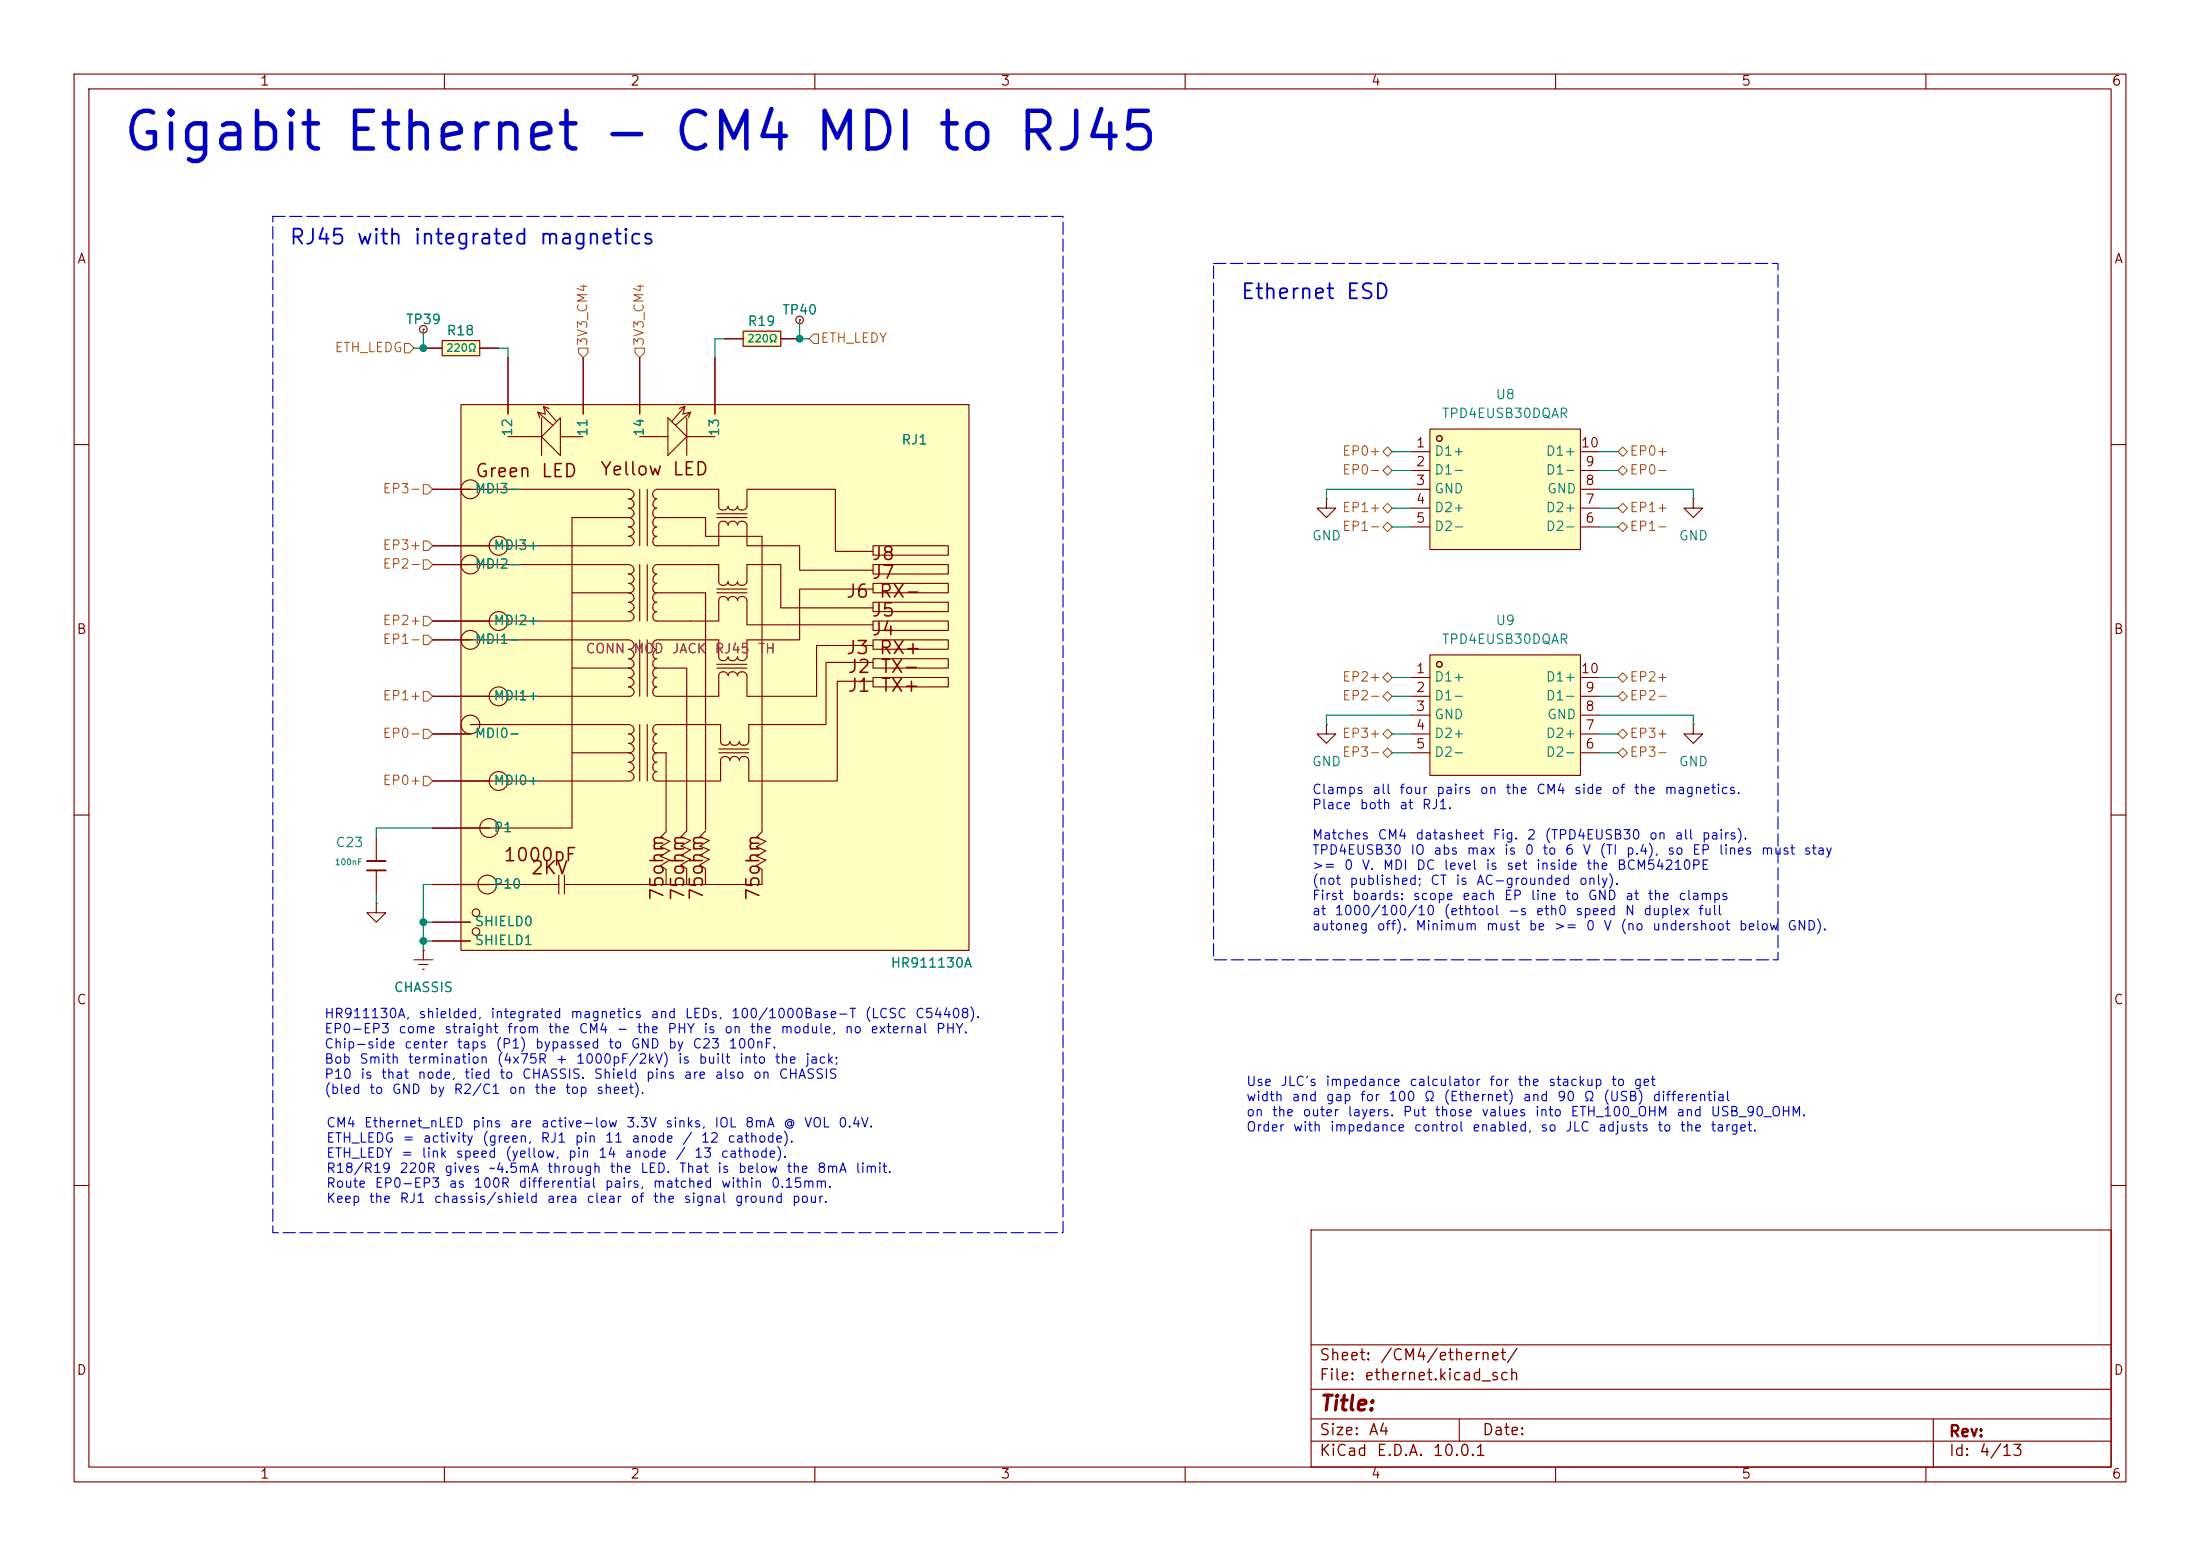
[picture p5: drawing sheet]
<svg xmlns="http://www.w3.org/2000/svg" width="297mm" height="210mm" viewBox="0 0 297 210" stroke-linecap="round" stroke-linejoin="round" font-family="sans-serif">
<g fill="none" stroke="#840000" stroke-width=".15">
<path d="M10 10h277v190h-277zM12 12h273v186h-273zM60 10v2M110 10v2M160 10v2M210 10v2M260 10v2M10 60h2M285 60h2M10 110h2M285 110h2M55.9 129.5h2.5"/>
<path d="M56.5 130.2h1.3M57 130.8h.3M57.1 128.3h.1M57.1 128.3v1.2M10 160h2M177 166h108v32h-108zM285 160h2M60 198v2M110 198v2M160 198v2M177 194.5h108M177 191.5h108"/>
<path d="M177 187.5h108M177 181.5h108M197 191.5v3M210 198v2M260 198v2M261 191.5v6.5"/>
</g>
<path d="M59.7 46h5.1v2h-5.1z" fill="#ffffc2"/>
<g fill="none" stroke="#840000" stroke-width=".15">
<path d="M57.1 44.5h.1M57.1 47h2.6M59.7 46h5.1v2h-5.1zM64.8 47h2.5"/>
<circle cx="57.2" cy="44.5" r=".51"/>
</g>
<path d="M100.3 44.7h5.1v2h-5.1z" fill="#ffffc2"/>
<g fill="none" stroke="#840000" stroke-width=".15">
<path d="M97.8 45.7h2.5M100.3 44.7h5.1v2h-5.1zM105.4 45.7h2.5M107.9 43.2h.1"/>
<circle cx="108" cy="43.2" r=".51"/>
</g>
<path d="M193 57.9h20.4v16.3h-20.4z" fill="#ffffc2"/>
<g fill="none" stroke="#840000" stroke-width=".15">
<path d="M193 57.9h20.4v16.3h-20.4zM190.5 61h2.5M190.5 63.5h2.5M190.5 66h2.5M190.5 68.6h2.5M190.5 71.1h2.5M213.4 61h2.5M213.4 63.5h2.5M213.4 66h2.5M213.4 68.6h2.5M213.4 71.1h2.5M228.6 67.3v1.3h1.3l-1.3 1.3-1.3-1.3h1.3"/>
<path d="M228.6 67.3h.1M179.1 97.8v1.3h1.2l-1.2 1.2-1.3-1.2h1.3M179.1 97.8h.1"/>
<circle cx="194.3" cy="59.2" r=".38"/>
</g>
<path d="M193 88.4h20.4v16.2h-20.4z" fill="#ffffc2"/>
<g fill="none" stroke="#840000" stroke-width=".15">
<path d="M179.1 67.3v1.3h1.2l-1.2 1.3-1.3-1.3h1.3M179.1 67.3h.1M190.5 91.4h2.5M190.5 94h2.5M190.5 96.5h2.5M190.5 99.1h2.5M193 88.4h20.4v16.2h-20.4zM213.4 91.4h2.5M213.4 94h2.5M213.4 96.5h2.5M213.4 99.1h2.5M228.6 97.8v1.3h1.3l-1.3 1.2-1.3-1.2h1.3"/>
<path d="M228.6 97.8h.1M50.8 113v3.2M50.8 117.5v3.2M190.5 101.6h2.5M213.4 101.6h2.5M50.8 121.9v1.3h1.3l-1.3 1.3-1.3-1.3h1.3M50.8 121.9h.1"/>
<circle cx="194.3" cy="89.7" r=".38"/>
</g>
<path d="M49.5 116.2h2.6M49.5 117.5h2.6" fill="none" stroke="#840000" stroke-width=".25"/>
<g fill="#ffffc2">
<path d="M62.2 54.6h68.6v73.7h-68.6z"/>
<path d="M117.9 73.7h10.1v1.2h-10.1z"/>
<path d="M117.9 76.2h10.1v1.3h-10.1z"/>
<path d="M117.9 78.7h10.1v1.3h-10.1z"/>
<path d="M117.9 81.3h10.1v1.3h-10.1z"/>
<path d="M117.9 83.8h10.1v1.3h-10.1z"/>
<path d="M117.9 86.4h10.1v1.2h-10.1z"/>
<path d="M117.9 88.9h10.1v1.3h-10.1z"/>
<path d="M117.9 91.4h10.1v1.3h-10.1z"/>
</g>
<g fill="none" stroke="#840000" stroke-width=".15">
<path d="M57.1 44.5h.1M57.1 47h2.6M62.2 54.6h68.6v73.7h-68.6zM64.8 47h2.5M68.6 58.9h4.5M68.6 48.3v7.6M72.6 55.6l.3 .8M72.6 55.6l2 1.8M73.1 56.4v5.1M73.4 54.9l.2 1-1-.3M73.4 54.9l.7 .2M73.4 54.9l1.7 2"/>
<path d="M75.1 56.9l.5-.5v5.1l-2.5-2.6 1.5-1.5M75.1 56.9l-.5 .5M75.6 58.9h3.1M78.7 48.3v7.6M86.4 58.9h3.8M86.4 48.3v7.6M90.7 56.9l-.5-.5v5.1l2.5-2.6M90.7 56.9l.5 .5M91.2 57.4l1.5 1.5M92.5 54.9l-1.8 2M92.5 54.9l-.8 .2M92.5 54.9l-.3 1 1-.3"/>
<path d="M92.7 58.9h3.8M92.7 56.4v5.1M93.2 55.6l-2 1.8M93.2 55.6l-.2 .8M96.5 48.3v7.6M97.8 45.7h2.5M105.4 45.7h2.5M107.9 43.2h.1M58.4 66h26.4a.64 .64 0 0 1 .8 .6 .64 .64 0 0 1-.7 .7h-.1a.65 .65 0 0 1 .8 .6 .65 .65 0 0 1-.7 .7h-.1a.65 .65 0 0 1 .8 .6 .65 .65 0 0 1-.7 .7l-.1-.1M58.4 76.2h26.4a.64 .64 0 0 1 .8 .6 .64 .64 0 0 1-.7 .7h-.1a.65 .65 0 0 1 .8 .6 .65 .65 0 0 1-.7 .6h-.1a.65 .65 0 0 1 .8 .6 .65 .65 0 0 1-.7 .7h-.1M58.4 73.7h26.4M84.8 73.7a.64 .64 0 0 0 .8-.6 .64 .64 0 0 0-.7-.7h-.1a.61 .61 0 0 0 .7-.4 .61 .61 0 0 0-.2-.7l-.5-.2a.64 .64 0 0 0 .8-.6 .64 .64 0 0 0-.7-.6h-7.7v41.9h-18.8"/>
<path d="M86.4 66v7.7M86.4 76.2v7.6M87.4 66v7.7M87.4 76.2v7.6M88.6 69.8a.65 .65 0 0 0-.5 .7 .65 .65 0 0 0 .6 .6 .65 .65 0 0 0-.6 .7 .65 .65 0 0 0 .6 .6 .65 .65 0 0 0-.6 .6 .65 .65 0 0 0 .6 .7h8.3v-2.8a.65 .65 0 0 1 .7-.6 .65 .65 0 0 1 .6 .6 .65 .65 0 0 1 .6-.6 .65 .65 0 0 1 .7 .6 .65 .65 0 0 1 .6-.6 .65 .65 0 0 1 .6 .6v2.8h7.1v3.3h10M88.6 69.9h6.6v2.5h7.7v39.9l-.8 .7 1.3 .5-1.3 .8 1.3 .5-1.3 .8 1.3 .5-1.3 .7 .8 .6v2h-26.7M88.7 69.9a.65 .65 0 0 1-.6-.7 .65 .65 0 0 1 .6-.6 .61 .61 0 0 1-.6-.6 .61 .61 0 0 1 .4-.6l.2-.1a.65 .65 0 0 1-.6-.6 .65 .65 0 0 1 .5-.7h8.4v2.3a.65 .65 0 0 0 .7 .5 .65 .65 0 0 0 .6-.5 .65 .65 0 0 0 .6 .5 .65 .65 0 0 0 .7-.5 .65 .65 0 0 0 .6 .5 .65 .65 0 0 0 .6-.5v-2.3h12v8.4h5.1M96.8 69.9h4M96.8 69.3h4M96.8 79.5h4M117.9 79.5h-10v6.9h-7.1v2.3a.65 .65 0 0 1-.6 .5 .65 .65 0 0 1-.6-.5 .65 .65 0 0 1-.7 .5 .65 .65 0 0 1-.6-.5 .65 .65 0 0 1-.6 .5 .65 .65 0 0 1-.7-.5v-2.3h-8.4a.65 .65 0 0 0-.5 .6 .65 .65 0 0 0 .6 .6M117.9 73.7h10.1v1.2h-10.1z"/>
<path d="M117.9 76.2h10.1v1.3h-10.1zM117.9 78.7h10.1v1.3h-10.1zM58.4 86.4h26.4a.64 .64 0 0 1 .8 .6 .64 .64 0 0 1-.7 .6h-.1a.65 .65 0 0 1 .8 .6 .65 .65 0 0 1-.7 .7h-.1a.65 .65 0 0 1 .8 .6 .65 .65 0 0 1-.7 .7h-.1M58.4 83.8h26.4M58.4 94h26.4M58.4 99.1h5.1M63.5 97.8h21.3a.64 .64 0 0 1 .8 .6 .64 .64 0 0 1-.7 .7h-.1a.65 .65 0 0 1 .8 .6 .65 .65 0 0 1-.7 .6h-.1a.65 .65 0 0 1 .8 .6 .65 .65 0 0 1-.7 .7h-.1M77.2 80h7.6a.64 .64 0 0 1 .8 .6 .64 .64 0 0 1-.7 .7h-.1a.65 .65 0 0 1 .7 1l-.7 .3a.64 .64 0 0 1 .8 .6 .64 .64 0 0 1-.7 .6h-.1M77.2 90.2h7.6M84.8 90.2a.64 .64 0 0 1 .8 .6 .64 .64 0 0 1-.7 .6h-.1a.65 .65 0 0 1 .7 1l-.7 .3a.64 .64 0 0 1 .8 .6 .64 .64 0 0 1-.7 .7h-.1M86.4 86.4v7.6M86.4 97.8v7.6"/>
<path d="M87.4 86.4v7.6M87.4 97.8v7.6M88.6 80a.65 .65 0 0 0-.5 .6 .65 .65 0 0 0 .6 .7 .65 .65 0 0 0-.6 .6 .65 .65 0 0 0 .6 .7 .65 .65 0 0 0-.6 .6 .65 .65 0 0 0 .6 .6h8.3v-2.8a.65 .65 0 0 1 .7-.5 .65 .65 0 0 1 .6 .5 .65 .65 0 0 1 .6-.5 .65 .65 0 0 1 .7 .5 .65 .65 0 0 1 .6-.5 .65 .65 0 0 1 .6 .5v3.3h17.1M88.6 80h6.6v32M88.6 90.2h4.1v22l-.8 .7 1.3 .5-1.3 .8 1.3 .5-1.3 .8 1.3 .5-1.3 .7 .8 .5v2.1M88.7 80a.65 .65 0 0 1-.6-.6 .65 .65 0 0 1 .6-.7 .61 .61 0 0 1-.6-.5 .61 .61 0 0 1 .4-.6l.2-.1a.65 .65 0 0 1-.6-.7 .65 .65 0 0 1 .5-.6h8.4v2.3a.65 .65 0 0 0 .7 .5 .65 .65 0 0 0 .6-.5 .65 .65 0 0 0 .6 .5 .65 .65 0 0 0 .7-.5 .65 .65 0 0 0 .6 .5 .65 .65 0 0 0 .6-.5v-2.3h4.6v5.8h12.5M88.7 87.6a.65 .65 0 0 0-.6 .6 .65 .65 0 0 0 .5 .7h.1a.65 .65 0 0 0-.6 .6 .65 .65 0 0 0 .6 .7M96.8 80h4M96.8 90.2h4M96.8 89.7h4M117.9 92h-4.9v13.4h-11.9v-2.8a.65 .65 0 0 0-.6-.5 .65 .65 0 0 0-.7 .5 .65 .65 0 0 0-.6-.5 .65 .65 0 0 0-.7 .5 .65 .65 0 0 0-.6-.5 .65 .65 0 0 0-.6 .5v2.8h-8.7a.65 .65 0 0 1-.5-.6 .65 .65 0 0 1 .5-.7 .65 .65 0 0 1-.5-.6 .65 .65 0 0 1 .5-.6 .65 .65 0 0 1-.5-.7 .65 .65 0 0 1 .5-.6 .65 .65 0 0 1-.5-.6 .65 .65 0 0 1 .5-.7 .61 .61 0 0 1-.5-.5 .61 .61 0 0 1 .4-.7h.2a.65 .65 0 0 1-.6-.7 .65 .65 0 0 1 .5-.6h8.7v2.3a.49 .49 0 0 0 .5 .5M117.9 87.1h-7.7v6.9h-9.4v-2.8a.65 .65 0 0 0-.6-.5 .65 .65 0 0 0-.6 .5 .65 .65 0 0 0-.7-.5 .65 .65 0 0 0-.6 .5 .65 .65 0 0 0-.6-.5 .65 .65 0 0 0-.7 .5v2.8h-8.3a.65 .65 0 0 1-.6-.7 .65 .65 0 0 1 .6-.6 .65 .65 0 0 1-.6-.6 .65 .65 0 0 1 .6-.7 .65 .65 0 0 1-.6-.6 .65 .65 0 0 1 .5-.6"/>
<path d="M117.9 89.4h-6.4v8.4h-10.4v2.3a.65 .65 0 0 1-.6 .5 .65 .65 0 0 1-.7-.5 .65 .65 0 0 1-.6 .5 .65 .65 0 0 1-.7-.5 .62 .62 0 0 1-.7 .5M117.9 81.3h10.1v1.3h-10.1zM117.9 83.8h10.1v1.3h-10.1zM117.9 86.4h10.1v1.2h-10.1zM117.9 88.9h10.1v1.3h-10.1zM117.9 91.4h10.1v1.3h-10.1zM58.4 119.4h17M75.4 118.1v2.6M76.2 118.1v2.6M77.2 101.6h7.6M84.8 101.6a.64 .64 0 0 1 .8 .6 .64 .64 0 0 1-.7 .7h-.1a.65 .65 0 0 1 .7 .9l-.7 .3a.64 .64 0 0 1 .8 .6 .64 .64 0 0 1-.7 .7h-26.5M88.4 101.6h1.5v10.7l-.8 .7 1.3 .5-1.3 .8 1.3 .5-1.3 .8 1.3 .5-1.3 .7 .8 .6v2"/>
<path d="M95.2 112.2l-.7 .7 1.3 .5-1.3 .8 1.3 .5-1.3 .8 1.3 .5-1.3 .7 .7 .5v2.1M97 101.6h4.1M97 101.1h4.1M57.1 128.3h.1M58.4 124.5h5.1M58.4 127h5.1"/>
<circle cx="63.5" cy="66" r="1.27"/>
<circle cx="63.5" cy="76.2" r="1.27"/>
<circle cx="67.3" cy="73.7" r="1.27"/>
<circle cx="63.5" cy="86.4" r="1.27"/>
<circle cx="63.5" cy="97.8" r="1.27"/>
<circle cx="67.3" cy="94" r="1.27"/>
<circle cx="67.3" cy="83.8" r="1.27"/>
<circle cx="65.8" cy="119.4" r="1.27"/>
<circle cx="66" cy="111.8" r="1.27"/>
<circle cx="67.3" cy="105.4" r="1.27"/>
<circle cx="64.3" cy="125.7" r=".51"/>
<circle cx="64.3" cy="123.2" r=".51"/>
</g>
<g fill="none" stroke="#848400" stroke-width=".15">
<path d="M54.6 46.4h.6l.7 .6-.7 .6h-.6zM78.1 47h1.3v.6l-.7 .7-.6-.7zM85.7 47h1.3v.6l-.6 .7-.7-.7zM109.2 45.7l.7-.6h.6v1.3h-.6zM57.1 73h.7l.6 .7-.6 .6h-.7zM57.1 75.6h.7l.6 .6-.6 .6h-.7zM57.1 65.4h.7l.6 .6-.6 .7h-.7zM186.7 68.6l.6-.7 .7 .7-.7 .6zM186.7 71.1l.6-.6 .7 .6-.7 .7zM186.7 61l.6-.7 .7 .7-.7 .6zM186.7 63.5l.6-.6 .7 .6-.7 .6zM218.4 71.1l.7-.6 .6 .6-.6 .7z"/>
<path d="M218.4 68.6l.7-.7 .6 .7-.6 .6zM218.4 61l.7-.7 .6 .7-.6 .6zM218.4 63.5l.7-.6 .6 .6-.6 .6zM57.1 83.2h.7l.6 .6-.6 .7h-.7zM57.1 98.4h.7l.6 .7-.6 .6h-.7zM57.1 93.3h.7l.6 .7-.6 .6h-.7zM57.1 85.7h.7l.6 .7-.6 .6h-.7zM186.7 94l.6-.7 .7 .7-.7 .6zM186.7 99.1l.6-.7 .7 .7-.7 .6zM186.7 91.4l.6-.6 .7 .6-.7 .7zM218.4 91.4l.7-.6 .6 .6-.6 .7zM218.4 94l.7-.7 .6 .7-.6 .6z"/>
<path d="M218.4 99.1l.7-.7 .6 .7-.6 .6zM57.1 104.8h.7l.6 .6-.6 .6h-.7zM186.7 101.6l.6-.6 .7 .6-.7 .6zM218.4 101.6l.7-.6 .6 .6-.6 .6z"/>
</g>
<g fill="none" stroke="#008400" stroke-width=".15">
<path d="M57.1 44.5v2.5h-1.2M67.3 47h1.3v1.3M97.8 45.7h-1.3v2.6M107.9 43.2v2.5h1.3M188 63.5h2.5M188 61h2.5M188 68.6h2.5M188 71.1h2.5M190.5 66h-11.4v1.3M215.9 63.5h2.5M215.9 61h2.5M215.9 66h12.7v1.3"/>
<path d="M215.9 68.6h2.5M215.9 71.1h2.5M188 94h2.5M188 91.4h2.5M188 99.1h2.5M190.5 96.5h-11.4v1.3M215.9 94h2.5M215.9 96.5h12.7v1.3M215.9 91.4h2.5M215.9 99.1h2.5M58.4 119.4h-1.3v8.9M58.4 111.8h-7.6v1.2"/>
<path d="M188 101.6h2.5M215.9 101.6h2.5M50.8 120.7v1.2M57.1 124.5h1.3M57.1 127h1.3"/>
</g>
<path d="M36.8 29.2h106.7v137.2h-106.7zM163.8 35.6h76.2v93.9h-76.2z" fill="none" stroke="#0000c2" stroke-width=".15" stroke-dasharray="1.7 .6"/>
<g fill="#008400" stroke="#008400" stroke-width=".14">
<circle cx="57.1" cy="127" r=".46"/>
<circle cx="57.1" cy="124.5" r=".46"/>
<circle cx="107.9" cy="45.7" r=".46"/>
<circle cx="57.1" cy="47" r=".46"/>
</g>
<text font-size="5.1" fill="#0000c2" x="16.3" y="21.6">Gigabit Ethernet - CM4 MDI to RJ45</text>
<g font-size="2" fill="#0000c2">
<text x="38.9" y="33.5">RJ45 with integrated magnetics</text>
<text x="167.4" y="40.9">Ethernet ESD</text>
</g>
<text font-size="2" fill="#840000" x="178" y="190.9">Title:</text>
<g font-size="1.8" fill="#840000">
<text x="64" y="64.9">Green LED</text>
<text x="80.9" y="64.6">Yellow LED</text>
<text x="117.6" y="76">J8</text>
<text x="114.1" y="81.1">J6 RX-</text>
<text x="117.6" y="78.6">J7</text>
<text x="117.6" y="83.7">J5</text>
<text x="114.1" y="88.7">J3 RX+</text>
<text x="117.6" y="86.2">J4</text>
<text x="114.3" y="91.3">J2 TX-</text>
<text x="114.3" y="93.8">J1 TX+</text>
<text x="67.8" y="116.7">1000pF</text>
<text x="71.5" y="118.5">2KV</text>
<text x="90" y="121.7" transform="rotate(-90 90 121.7)">75ohm</text>
<text x="92.8" y="121.7" transform="rotate(-90 92.8 121.7)">75ohm</text>
<text x="95.3" y="121.7" transform="rotate(-90 95.3 121.7)">75ohm</text>
<text x="103" y="121.7" transform="rotate(-90 103 121.7)">75ohm</text>
</g>
<g font-size="1.5" fill="#840000">
<text x="178" y="184">Sheet:</text>
<text x="186.2" y="184">/CM4/ethernet/</text>
<text x="178" y="186.7">File:</text>
<text x="184.1" y="186.7">ethernet.kicad_sch</text>
<text x="178" y="196.9">KiCad</text>
<text x="178" y="194.1">Size:</text>
<text x="184.7" y="194.1">A4</text>
<text x="185.7" y="196.9">E.D.A.</text>
<text x="193.3" y="196.9">10.0.1</text>
<text x="200" y="194.1">Date:</text>
<text x="263" y="194.3">Rev:</text>
<text x="263" y="196.9">Id:</text>
<text x="267.1" y="196.9">4/13</text>
</g>
<g font-size="1.3" fill="#840000">
<text x="35" y="11.9">1</text>
<text x="85" y="11.9">2</text>
<text x="135" y="11.9">3</text>
<text x="185" y="11.9">4</text>
<text x="235" y="11.9">5</text>
<text x="285" y="11.9">6</text>
<text x="10.3" y="35.9">A</text>
<text x="285.3" y="35.9">A</text>
<text x="191.1" y="60.7">1</text>
<text x="191.1" y="63.2">2</text>
<text x="191.1" y="65.8">3</text>
<text x="213.3" y="60.7">10</text>
<text x="213.9" y="65.8">8</text>
<text x="213.9" y="63.2">9</text>
<text x="191.1" y="68.3">4</text>
<text x="191.1" y="70.9">5</text>
<text x="213.9" y="70.9">6</text>
<text x="213.9" y="68.3">7</text>
<text x="10.3" y="85.9">B</text>
<text x="285.3" y="85.9">B</text>
<text x="191.1" y="91.2">1</text>
<text x="191.1" y="93.7">2</text>
<text x="213.3" y="91.2">10</text>
<text x="213.9" y="93.7">9</text>
<text x="191.1" y="96.3">3</text>
<text x="191.1" y="98.8">4</text>
<text x="191.1" y="101.3">5</text>
<text x="213.9" y="101.3">6</text>
<text x="213.9" y="98.8">7</text>
<text x="213.9" y="96.3">8</text>
<text x="10.3" y="135.9">C</text>
<text x="285.3" y="135.9">C</text>
<text x="10.3" y="185.9">D</text>
<text x="285.3" y="185.9">D</text>
<text x="35" y="199.9">1</text>
<text x="85" y="199.9">2</text>
<text x="135" y="199.9">3</text>
<text x="185" y="199.9">4</text>
<text x="235" y="199.9">5</text>
<text x="285" y="199.9">6</text>
</g>
<g font-size="1.3" fill="#848400">
<text x="45.1" y="47.9">ETH_LEDG</text>
<text x="79.6" y="46.8" transform="rotate(-90 79.6 46.8)">3V3_CM4</text>
<text x="87.2" y="46.8" transform="rotate(-90 87.2 46.8)">3V3_CM4</text>
<text x="110.7" y="46.6">ETH_LEDY</text>
<text x="181.1" y="61.8">EP0+</text>
<text x="181.1" y="64.4">EP0-</text>
<text x="219.9" y="61.8">EP0+</text>
<text x="219.9" y="64.4">EP0-</text>
<text x="51.6" y="66.9">EP3-</text>
<text x="181.1" y="69.4">EP1+</text>
<text x="181.1" y="72">EP1-</text>
<text x="219.9" y="72">EP1-</text>
<text x="219.9" y="69.4">EP1+</text>
<text x="51.6" y="74.5">EP3+</text>
<text x="51.6" y="77.1">EP2-</text>
<text x="51.6" y="84.7">EP2+</text>
<text x="51.6" y="87.2">EP1-</text>
<text x="51.6" y="94.8">EP1+</text>
<text x="181.1" y="94.8">EP2-</text>
<text x="181.1" y="92.3">EP2+</text>
<text x="219.9" y="92.3">EP2+</text>
<text x="219.9" y="94.8">EP2-</text>
<text x="51.6" y="99.9">EP0-</text>
<text x="181.1" y="99.9">EP3+</text>
<text x="219.9" y="99.9">EP3+</text>
<text x="51.6" y="106.3">EP0+</text>
<text x="181.1" y="102.5">EP3-</text>
<text x="219.9" y="102.5">EP3-</text>
</g>
<g font-size="1.3" fill="#008484">
<text x="54.7" y="44.1">TP39</text>
<text x="60.2" y="45.6">R18</text>
<text x="100.8" y="44.3">R19</text>
<text x="105.5" y="42.8">TP40</text>
<text x="69.4" y="59" transform="rotate(-90 69.4 59)">12</text>
<text x="79.6" y="59" transform="rotate(-90 79.6 59)">11</text>
<text x="87.2" y="59" transform="rotate(-90 87.2 59)">14</text>
<text x="97.4" y="59" transform="rotate(-90 97.4 59)">13</text>
<text x="194.6" y="56.7">TPD4EUSB30DQAR</text>
<text x="201.8" y="54.2">U8</text>
<text x="121.6" y="60.3">RJ1</text>
<text x="193.5" y="61.8">D1+</text>
<text x="193.5" y="64.4">D1-</text>
<text x="208.6" y="64.4">D1-</text>
<text x="208.6" y="61.8">D1+</text>
<text x="64" y="66.9">MDI3-</text>
<text x="193.5" y="66.9">GND</text>
<text x="193.5" y="69.4">D2+</text>
<text x="193.5" y="72">D2-</text>
<text x="208.6" y="72">D2-</text>
<text x="208.6" y="69.4">D2+</text>
<text x="208.8" y="66.9">GND</text>
<text x="64" y="77.1">MDI2-</text>
<text x="66.5" y="74.5">MDI3+</text>
<text x="177" y="73.3">GND</text>
<text x="226.6" y="73.3">GND</text>
<text x="64" y="87.2">MDI1-</text>
<text x="66.5" y="84.7">MDI2+</text>
<text x="194.6" y="87.2">TPD4EUSB30DQAR</text>
<text x="201.8" y="84.7">U9</text>
<text x="66.5" y="94.8">MDI1+</text>
<text x="193.5" y="92.3">D1+</text>
<text x="193.5" y="94.8">D1-</text>
<text x="208.6" y="94.8">D1-</text>
<text x="208.6" y="92.3">D1+</text>
<text x="64" y="99.9">MDI0-</text>
<text x="193.5" y="97.4">GND</text>
<text x="193.5" y="99.9">D2+</text>
<text x="208.6" y="99.9">D2+</text>
<text x="208.8" y="97.4">GND</text>
<text x="66.5" y="106.3">MDI0+</text>
<text x="177" y="103.7">GND</text>
<text x="193.5" y="102.5">D2-</text>
<text x="208.6" y="102.5">D2-</text>
<text x="226.6" y="103.7">GND</text>
<text x="66.5" y="112.6">P1</text>
<text x="45.2" y="114.7">C23</text>
<text x="64" y="125.3">SHIELD0</text>
<text x="66.5" y="120.2">P10</text>
<text x="64" y="127.9">SHIELD1</text>
<text x="120.2" y="130.9">HR911130A</text>
<text x="53.1" y="134.2">CHASSIS</text>
</g>
<g font-size="1.3" fill="#840084">
<text x="79" y="88.5">CONN</text>
<text x="85.4" y="88.5">MOD</text>
<text x="90.6" y="88.5">JACK</text>
<text x="96.4" y="88.5">RJ45</text>
<text x="102.2" y="88.5">TH</text>
</g>
<g font-size="1.3" fill="#0000c2">
<text x="177" y="107.5">Clamps</text>
<text x="185.2" y="107.5">all</text>
<text x="188.8" y="107.5">four</text>
<text x="193.8" y="107.5">pairs</text>
<text x="199.7" y="107.5">on</text>
<text x="203.2" y="107.5">the</text>
<text x="207.3" y="107.5">CM4</text>
<text x="212.4" y="107.5">side</text>
<text x="217.4" y="107.5">of</text>
<text x="220.5" y="107.5">the</text>
<text x="224.6" y="107.5">magnetics.</text>
<text x="177" y="109.5">Place</text>
<text x="177" y="113.6">Matches</text>
<text x="183.5" y="109.5">both</text>
<text x="185.9" y="113.6">CM4</text>
<text x="188.8" y="109.5">at</text>
<text x="191" y="113.6">datasheet</text>
<text x="191.9" y="109.5">RJ1.</text>
<text x="201.4" y="113.6">Fig.</text>
<text x="206" y="113.6">2</text>
<text x="208.4" y="113.6">(TPD4EUSB30</text>
<text x="222.5" y="113.6">on</text>
<text x="226" y="113.6">all</text>
<text x="229.6" y="113.6">pairs).</text>
<text x="177" y="115.7">TPD4EUSB30</text>
<text x="177" y="117.7">&gt;=</text>
<text x="177" y="119.8">(not</text>
<text x="181.4" y="117.7">0</text>
<text x="182.1" y="119.8">published;</text>
<text x="183.7" y="117.7">V.</text>
<text x="186.6" y="117.7">MDI</text>
<text x="190.3" y="115.7">IO</text>
<text x="191.1" y="117.7">DC</text>
<text x="193" y="119.8">CT</text>
<text x="193.4" y="115.7">abs</text>
<text x="194.8" y="117.7">level</text>
<text x="196.4" y="119.8">is</text>
<text x="197.9" y="115.7">max</text>
<text x="199.2" y="119.8">AC-grounded</text>
<text x="200.5" y="117.7">is</text>
<text x="202.9" y="115.7">is</text>
<text x="203.3" y="117.7">set</text>
<text x="205.8" y="115.7">0</text>
<text x="207.3" y="117.7">inside</text>
<text x="208.1" y="115.7">to</text>
<text x="211.2" y="115.7">6</text>
<text x="213.1" y="119.8">only).</text>
<text x="213.6" y="115.7">V</text>
<text x="214.1" y="117.7">the</text>
<text x="215.8" y="115.7">(TI</text>
<text x="218.2" y="117.7">BCM54210PE</text>
<text x="219.4" y="115.7">p.4),</text>
<text x="225" y="115.7">so</text>
<text x="228.3" y="115.7">EP</text>
<text x="231.9" y="115.7">lines</text>
<text x="237.6" y="115.7">must</text>
<text x="243.4" y="115.7">stay</text>
<text x="177" y="121.8">First</text>
<text x="177" y="123.8">at</text>
<text x="177" y="125.9">autoneg</text>
<text x="180.1" y="123.8">1000/100/10</text>
<text x="182.4" y="121.8">boards:</text>
<text x="185.8" y="125.9">off).</text>
<text x="190.6" y="121.8">scope</text>
<text x="191" y="125.9">Minimum</text>
<text x="194.8" y="123.8">(ethtool</text>
<text x="197.3" y="121.8">each</text>
<text x="200.5" y="125.9">must</text>
<text x="202.9" y="121.8">EP</text>
<text x="203.5" y="123.8">-s</text>
<text x="206.3" y="125.9">be</text>
<text x="206.5" y="121.8">line</text>
<text x="207.2" y="123.8">eth0</text>
<text x="209.7" y="125.9">&gt;=</text>
<text x="211.2" y="121.8">to</text>
<text x="212.6" y="123.8">speed</text>
<text x="214" y="125.9">0</text>
<text x="214.3" y="121.8">GND</text>
<text x="216.4" y="125.9">V</text>
<text x="218.6" y="125.9">(no</text>
<text x="219.3" y="123.8">N</text>
<text x="219.3" y="121.8">at</text>
<text x="221.8" y="123.8">duplex</text>
<text x="222.3" y="121.8">the</text>
<text x="223" y="125.9">undershoot</text>
<text x="226.5" y="121.8">clamps</text>
<text x="229.2" y="123.8">full</text>
<text x="234.6" y="125.9">below</text>
<text x="241.2" y="125.9">GND).</text>
<text x="43.7" y="137.7">HR911130A,</text>
<text x="56.4" y="137.7">shielded,</text>
<text x="66.1" y="137.7">integrated</text>
<text x="76.9" y="137.7">magnetics</text>
<text x="87.7" y="137.7">and</text>
<text x="92.4" y="137.7">LEDs,</text>
<text x="98.6" y="137.7">100/1000Base-T</text>
<text x="116.7" y="137.7">(LCSC</text>
<text x="123.4" y="137.7">C54408).</text>
<text x="43.7" y="139.8">EP0-EP3</text>
<text x="43.7" y="141.8">Chip-side</text>
<text x="43.7" y="143.9">Bob</text>
<text x="48.4" y="143.9">Smith</text>
<text x="53.7" y="139.8">come</text>
<text x="54.5" y="141.8">center</text>
<text x="55" y="143.9">termination</text>
<text x="59.9" y="139.8">straight</text>
<text x="61.6" y="141.8">taps</text>
<text x="66.8" y="141.8">(P1)</text>
<text x="67" y="143.9">(4x75R</text>
<text x="68.4" y="139.8">from</text>
<text x="72.1" y="141.8">bypassed</text>
<text x="73.9" y="139.8">the</text>
<text x="74.9" y="143.9">+</text>
<text x="77.7" y="143.9">1000pF/2kV)</text>
<text x="78" y="139.8">CM4</text>
<text x="82" y="141.8">to</text>
<text x="83.1" y="139.8">-</text>
<text x="85.1" y="141.8">GND</text>
<text x="85.9" y="139.8">the</text>
<text x="90" y="139.8">PHY</text>
<text x="90.1" y="141.8">by</text>
<text x="91.4" y="143.9">is</text>
<text x="93.4" y="141.8">C23</text>
<text x="94.2" y="143.9">built</text>
<text x="94.9" y="139.8">is</text>
<text x="97.7" y="139.8">on</text>
<text x="98.3" y="141.8">100nF.</text>
<text x="99.7" y="143.9">into</text>
<text x="101.1" y="139.8">the</text>
<text x="104.5" y="143.9">the</text>
<text x="105.3" y="139.8">module,</text>
<text x="108.6" y="143.9">jack;</text>
<text x="113.9" y="139.8">no</text>
<text x="117.4" y="139.8">external</text>
<text x="126.3" y="139.8">PHY.</text>
<text x="43.7" y="145.9">P10</text>
<text x="43.7" y="148">(bled</text>
<text x="48.5" y="145.9">is</text>
<text x="49.8" y="148">to</text>
<text x="51.4" y="145.9">that</text>
<text x="52.8" y="148">GND</text>
<text x="56.3" y="145.9">node,</text>
<text x="57.8" y="148">by</text>
<text x="61.1" y="148">R2/C1</text>
<text x="62.6" y="145.9">tied</text>
<text x="67.3" y="145.9">to</text>
<text x="68.6" y="148">on</text>
<text x="70.4" y="145.9">CHASSIS.</text>
<text x="72.1" y="148">the</text>
<text x="76.2" y="148">top</text>
<text x="80.1" y="145.9">Shield</text>
<text x="80.4" y="148">sheet).</text>
<text x="87.1" y="145.9">pins</text>
<text x="92.2" y="145.9">are</text>
<text x="96.4" y="145.9">also</text>
<text x="101.6" y="145.9">on</text>
<text x="105" y="145.9">CHASSIS</text>
<text x="168.1" y="146.9">Use</text>
<text x="168.1" y="148.9">width</text>
<text x="172.8" y="146.9">JLC's</text>
<text x="174.3" y="148.9">and</text>
<text x="178.8" y="146.9">impedance</text>
<text x="178.9" y="148.9">gap</text>
<text x="183.5" y="148.9">for</text>
<text x="187.3" y="148.9">100</text>
<text x="190.2" y="146.9">calculator</text>
<text x="192.1" y="148.9">Ω</text>
<text x="194.8" y="148.9">(Ethernet)</text>
<text x="201" y="146.9">for</text>
<text x="204.8" y="146.9">the</text>
<text x="205.5" y="148.9">and</text>
<text x="208.9" y="146.9">stackup</text>
<text x="210.1" y="148.9">90</text>
<text x="213.7" y="148.9">Ω</text>
<text x="216.3" y="148.9">(USB)</text>
<text x="217.4" y="146.9">to</text>
<text x="220.5" y="146.9">get</text>
<text x="223" y="148.9">differential</text>
<text x="43.9" y="152.5">CM4</text>
<text x="43.9" y="154.5">ETH_LEDG</text>
<text x="49" y="152.5">Ethernet_nLED</text>
<text x="54.2" y="154.5">=</text>
<text x="57" y="154.5">activity</text>
<text x="63.6" y="152.5">pins</text>
<text x="65" y="154.5">(green,</text>
<text x="68.7" y="152.5">are</text>
<text x="72.9" y="154.5">RJ1</text>
<text x="72.9" y="152.5">active-low</text>
<text x="77.5" y="154.5">pin</text>
<text x="81.6" y="154.5">11</text>
<text x="84.4" y="152.5">3.3V</text>
<text x="85.2" y="154.5">anode</text>
<text x="89.7" y="152.5">sinks,</text>
<text x="92" y="154.5">/</text>
<text x="94.5" y="154.5">12</text>
<text x="96.3" y="152.5">IOL</text>
<text x="98.1" y="154.5">cathode).</text>
<text x="100.5" y="152.5">8mA</text>
<text x="105.6" y="152.5">@</text>
<text x="108.4" y="152.5">VOL</text>
<text x="113.1" y="152.5">0.4V.</text>
<text x="168.1" y="151">on</text>
<text x="168.1" y="153">Order</text>
<text x="171.6" y="151">the</text>
<text x="174.5" y="153">with</text>
<text x="175.8" y="151">outer</text>
<text x="179.4" y="153">impedance</text>
<text x="181.8" y="151">layers.</text>
<text x="189.3" y="151">Put</text>
<text x="190.8" y="153">control</text>
<text x="193.6" y="151">those</text>
<text x="198.7" y="153">enabled,</text>
<text x="199.9" y="151">values</text>
<text x="207.1" y="151">into</text>
<text x="207.9" y="153">so</text>
<text x="211.2" y="153">JLC</text>
<text x="211.9" y="151">ETH_100_OHM</text>
<text x="215.7" y="153">adjusts</text>
<text x="223.7" y="153">to</text>
<text x="226.2" y="151">and</text>
<text x="226.7" y="153">the</text>
<text x="230.8" y="151">USB_90_OHM.</text>
<text x="230.8" y="153">target.</text>
<text x="43.9" y="160.6">Route</text>
<text x="43.9" y="156.6">ETH_LEDY</text>
<text x="43.9" y="158.6">R18/R19</text>
<text x="50.5" y="160.6">EP0-EP3</text>
<text x="53.8" y="158.6">220R</text>
<text x="54.1" y="156.6">=</text>
<text x="56.8" y="156.6">link</text>
<text x="59.9" y="158.6">gives</text>
<text x="60.5" y="160.6">as</text>
<text x="61.4" y="156.6">speed</text>
<text x="63.8" y="160.6">100R</text>
<text x="65.9" y="158.6">~4.5mA</text>
<text x="68.1" y="156.6">(yellow,</text>
<text x="69.9" y="160.6">differential</text>
<text x="73.8" y="158.6">through</text>
<text x="76.6" y="156.6">pin</text>
<text x="80.7" y="156.6">14</text>
<text x="81.5" y="160.6">pairs,</text>
<text x="82.2" y="158.6">the</text>
<text x="84.3" y="156.6">anode</text>
<text x="86.3" y="158.6">LED.</text>
<text x="88" y="160.6">matched</text>
<text x="91.1" y="156.6">/</text>
<text x="91.6" y="158.6">That</text>
<text x="93.6" y="156.6">13</text>
<text x="96.7" y="158.6">is</text>
<text x="97.2" y="156.6">cathode).</text>
<text x="97.3" y="160.6">within</text>
<text x="99.5" y="158.6">below</text>
<text x="104" y="160.6">0.15mm.</text>
<text x="106.1" y="158.6">the</text>
<text x="110.2" y="158.6">8mA</text>
<text x="115.4" y="158.6">limit.</text>
<text x="43.9" y="162.7">Keep</text>
<text x="49.7" y="162.7">the</text>
<text x="53.8" y="162.7">RJ1</text>
<text x="58.5" y="162.7">chassis/shield</text>
<text x="73.7" y="162.7">area</text>
<text x="79.1" y="162.7">clear</text>
<text x="85" y="162.7">of</text>
<text x="88.1" y="162.7">the</text>
<text x="92.2" y="162.7">signal</text>
<text x="99.1" y="162.7">ground</text>
<text x="106.8" y="162.7">pour.</text>
</g>
<g font-size="1" fill="#008484">
<text x="60.2" y="47.7">220Ω</text>
<text x="100.8" y="46.5">220Ω</text>
</g>
<text font-size=".8" fill="#008484" x="45.1" y="117">100nF</text>
</svg>
